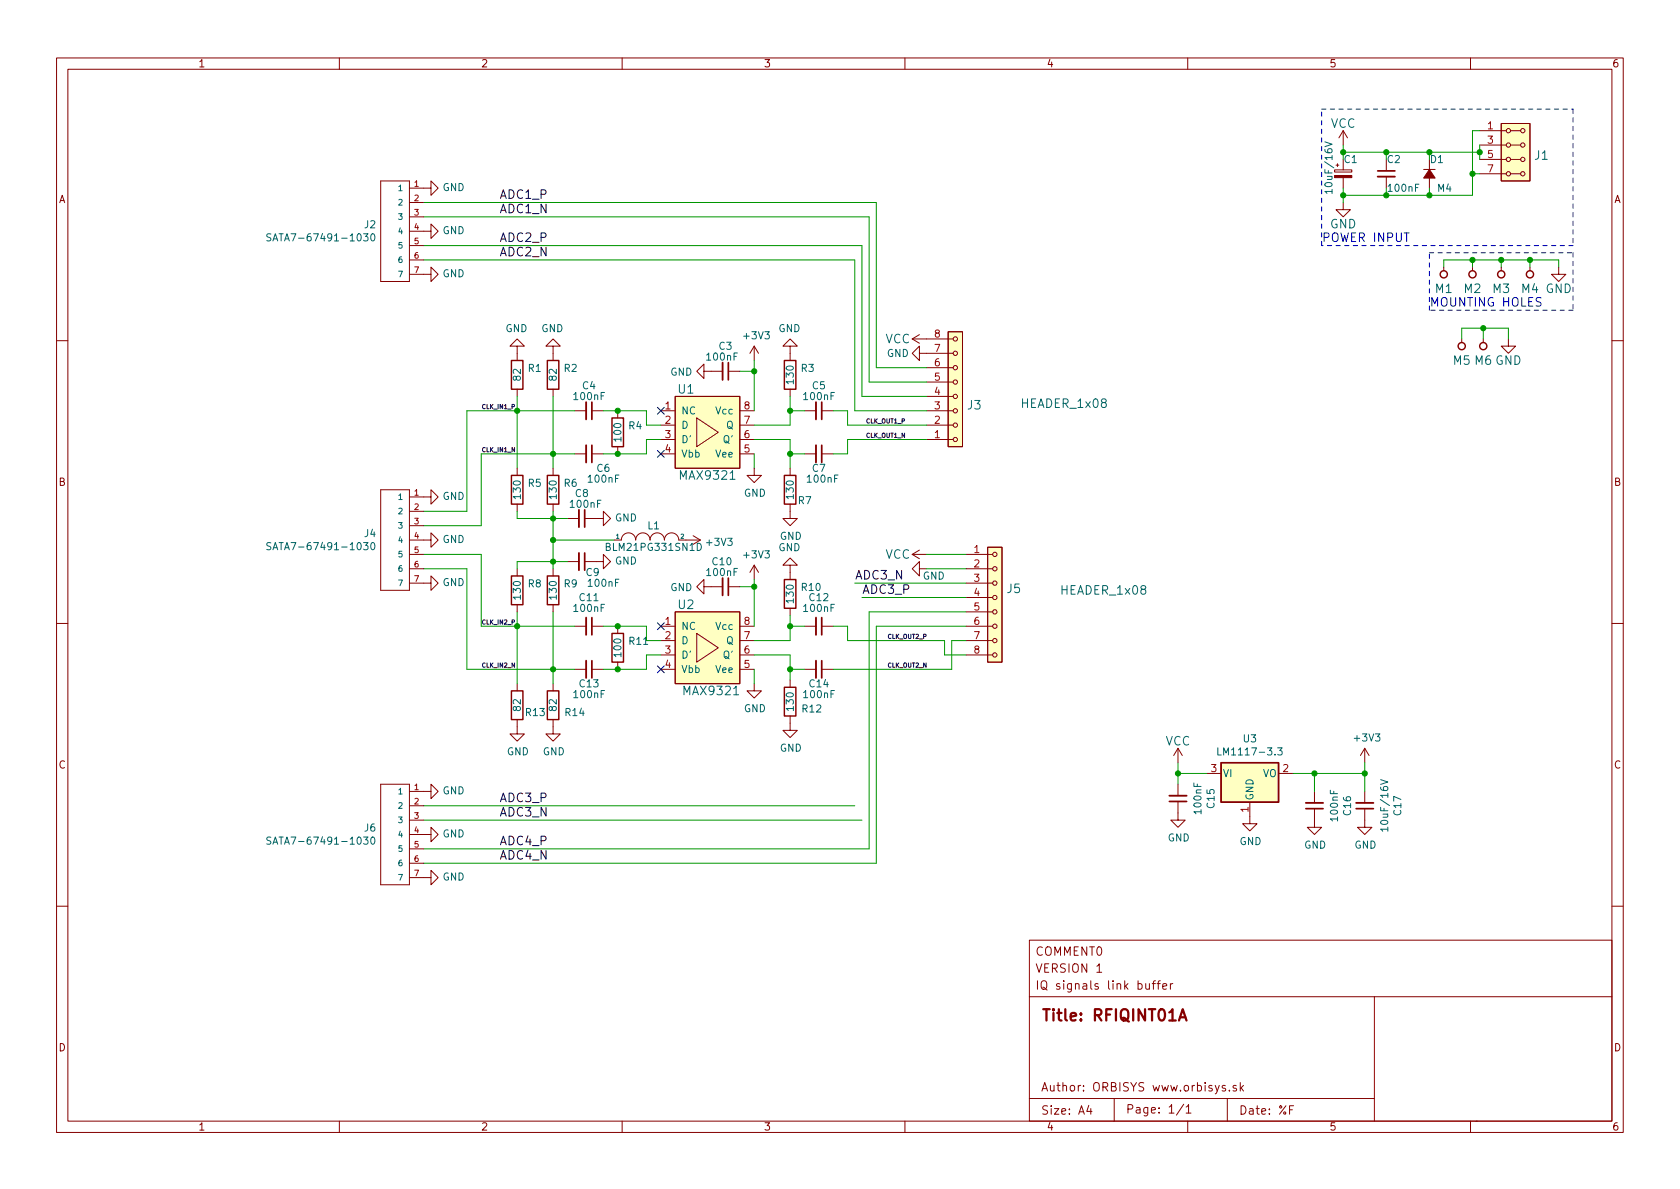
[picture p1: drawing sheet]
<svg xmlns="http://www.w3.org/2000/svg" width="297mm" height="210mm" viewBox="0 0 297 210" stroke-linecap="round" stroke-linejoin="round" font-family="sans-serif">
<g fill="none" stroke="#840000" stroke-width=".18">
<path d="M10 10.2h277v190.1h-277zM12 12.2h273v186.1h-273zM60 10.2v2M110 10.2v2M160 10.2v2M210 10.2v2M260 10.2v2M67.3 32h5.1v17.8h-5.1zM72.4 33.3h3.8v-1.3l1.3 1.3-1.3 1.2v-1.2M72.4 35.8h2.5M72.4 38.3h2.5M236 30h3v.4h-3z"/>
<path d="M236.2 29.2h.5M236.5 29v.5M237.5 35.8v1.3h1.3l-1.3 1.2-1.3-1.2h1.3M237.5 23.1v2.5M237.5 28.2v1.8M237.5 31.4v1.9M237.5 23.1l-.8 1.3M237.5 23.1l.8 1.3M245.1 28.2v1.9M245.1 31.2v2.1M251.7 30h2M252.7 28.2v1.8"/>
<path d="M252.7 31.5v1.8M261.6 30.7h4.7M261.6 28.2h4.7M261.6 25.6h4.7M261.6 23.1h4.7M265.4 21.8h5.1v10.2h-5.1zM267.1 30.7h1.8M267.1 28.2h1.8M267.1 25.6h1.8M267.1 23.1h1.8M72.4 40.9h3.8v-1.3l1.3 1.3-1.3 1.3v-1.3M72.4 48.5h3.8v-1.3l1.3 1.3-1.3 1.3v-1.3"/>
<path d="M72.4 43.4h2.5M72.4 46h2.5M161.3 59.9l1.3 .8M161.3 59.9h7.2M162.6 59.2l-1.3 .7M167.6 58.7h2.6v20.3h-2.6zM255.3 47.2v.7M258.4 59.9v.7M260.3 47.2v.7M262.3 59.9v.7M265.4 47.2v.7M266.7 59.9v1.3h1.3l-1.3 1.3-1.3-1.3h1.3"/>
<path d="M270.5 47.2v.7M275.6 47.2v1.3h1.3l-1.3 1.3-1.3-1.3h1.3M10 60.2h2M91.4 61.2h1.3l-1.3-1.3-1.2 1.3h1.2v2.5M91.4 68.8v1.3M97.8 61.2h1.3l-1.3-1.3-1.3 1.3h1.3v2.5M97.8 68.8v1.3M101.6 72.6h2M104.6 72.6h2.1M109.2 72.6v1.3M109.2 79v1.3M116.8 72.6h2.6"/>
<path d="M116.8 75.2h2.6M116.8 77.7h2.6M119.4 70.1h11.4v12.7h-11.4zM123.2 73.9l3.8 2.5-3.8 2.6zM124.5 65.7v-1.3l-1.3 1.3 1.3 1.2v-1.2h3.3M128.8 65.7h2M130.8 72.6h2.5M130.8 75.2h2.5M130.8 77.7h2.5M133.3 61.2l-.7 1.3M133.3 61.2v2.5M133.3 61.2l.8 1.3"/>
<path d="M139.7 61.2h1.3l-1.3-1.3-1.3 1.3h1.3v2.5M139.7 68.8v1.3M142.2 72.6h2.1M145.3 72.6h2M162.6 62.5v-1.3l-1.3 1.3 1.3 1.2v-1.2h5.9M163.8 72.6h4.7M163.8 75.2h4.7M163.8 77.7h4.7M163.8 65h4.7M163.8 67.6h4.7M163.8 70.1h4.7M285 60.2h2"/>
<path d="M67.3 86.6h5.1v17.8h-5.1zM72.4 87.9h3.8v-1.3l1.3 1.3-1.3 1.2v-1.2M72.4 95.5h3.8v-1.3l1.3 1.3-1.3 1.3v-1.3M72.4 98h2.5M72.4 90.4h2.5M72.4 93h2.5M91.4 82.8v1.3M91.4 89.1v1.3M97.8 82.8v1.3M97.8 89.1v1.3M100.3 91.7h2.1M100.3 99.3h2.1"/>
<path d="M101.6 80.3h2M103.4 91.7h3.3v-1.3l1.2 1.3-1.2 1.3v-1.3M103.4 99.3h3.3v-1.3l1.2 1.3-1.2 1.3v-1.3M104.6 80.3h2.1M109.9 95.5a1.27 1.27 0 0 1 1.2-1.3 1.27 1.27 0 0 1 1.3 1.3 1.27 1.27 0 0 1 1.3-1.3 1.27 1.27 0 0 1 1.2 1.3 1.27 1.27 0 0 1 1.3-1.3 1.27 1.27 0 0 1 1.3 1.3 1.27 1.27 0 0 1 1.2-1.3 1.27 1.27 0 0 1 1.3 1.3M116.8 80.3h2.6M122.6 94.7l1.2 .8M130.8 80.3h2.5M133.3 82.8v1.3h1.3l-1.3 1.2-1.2-1.2h1.2M133.3 99.9v2.6M133.3 99.9l-.7 1.3M133.3 99.9l.8 1.3"/>
<path d="M139.7 89.1v2.6h1.3l-1.3 1.3-1.3-1.3h1.3M139.7 99.9h1.3l-1.3-1.2-1.3 1.2h1.3v2.6M139.7 82.8v1.3M142.2 80.3h2.1M145.3 80.3h2M161.3 98h2.5M161.3 98l1.3 .8M162.6 97.3l-1.3 .7M170.8 98h4.7M174.6 96.8h2.6v20.3h-2.6zM10 110.2h2M72.4 103.1h3.8v-1.3l1.3 1.3-1.3 1.3v-1.3"/>
<path d="M72.4 100.6h2.5M91.4 100.6v1.2M91.4 106.9v1.3M97.8 100.6v1.2M97.8 106.9v1.3M101.6 118.4h2M101.6 110.7h2M104.6 118.4h2.1M104.6 110.7h2.1M109.2 110.7v1.3M109.2 117.1v1.3M116.8 118.4h2.6"/>
<path d="M116.8 115.8h2.6M116.8 113.3h2.6M116.8 110.7h2.6M119.4 108.2h11.4v12.7h-11.4zM123.2 112l3.8 2.5-3.8 2.6zM124.5 103.8v-1.3l-1.3 1.3 1.3 1.2v-1.2h3.3M128.8 103.8h2M130.8 118.4h2.5M130.8 115.8h2.5M130.8 113.3h2.5M130.8 110.7h2.5M139.7 107.6v1.2"/>
<path d="M142.2 118.4h2.1M142.2 110.7h2.1M145.3 118.4h2M145.3 110.7h2M162.6 100.6v-1.3l-1.3 1.3 1.3 1.2v-1.2h1.2M170.8 115.8h4.7M170.8 113.3h4.7M170.8 110.7h4.7M170.8 108.2h4.7M170.8 105.7h4.7M170.8 103.1h4.7M170.8 100.6h4.7"/>
<path d="M285 110.2h2M67.3 138.7h5.1v17.8h-5.1zM72.4 139.9h3.8v-1.2l1.3 1.2-1.3 1.3v-1.3M91.4 127.2v2.6h1.3l-1.3 1.3-1.2-1.3h1.2M91.4 120.9v1.3M97.8 127.2v2.6h1.3l-1.3 1.3-1.3-1.3h1.3M97.8 120.9v1.3M133.3 120.9v1.3h1.3l-1.3 1.2-1.2-1.2h1.2M139.7 126.6v2.6h1.3l-1.3 1.2-1.3-1.2h1.3M139.7 120.3v1.2M208.3 132.3v2.6M208.3 138.7v2"/>
<path d="M208.3 132.3l-.8 1.3M208.3 132.3l.7 1.3M213.4 136.8h2.5M226.1 136.8h2.5M232.4 139.9v2.1M241.3 132.3l-.8 1.3M241.3 132.3v2.6M241.3 139.9v2.1M241.3 132.3l.8 1.3M72.4 155.2h3.8v-1.3l1.3 1.3-1.3 1.3v-1.3M72.4 147.6h3.8v-1.3l1.3 1.3-1.3 1.2v-1.2M72.4 142.5h2.5"/>
<path d="M72.4 145h2.5M72.4 150.1h2.5M72.4 152.6h2.5M208.3 141.7v3.3h1.2l-1.2 1.3-1.3-1.3h1.3M221 141.9v3.8h1.2l-1.2 1.2-1.3-1.2h1.3M232.4 143v3.3h1.3l-1.3 1.3-1.3-1.3h1.3M241.3 143v3.3h1.3l-1.3 1.3-1.3-1.3h1.3M10 160.2h2M182 166.3h103v32h-103zM182 176.3h103M193.9 171.9h.9M202.6 173.9v1h.4l.2-.1"/>
<path d="M203.2 173.9v1M203.7 173.9h.6M204.3 173.4l-.4 .2v1.3M204.6 173.9h.5M205.1 173.4l-.3 .2v1.3M205.6 174.4l.7-.1-.1-.3-.4-.1-.2 .2v.8h.6M206.9 173.9v1M207.4 173.9l-.3 .1-.2 .2M243 176.3v22M285 160.2h2M60 198.3v2M110 198.3v2"/>
<path d="M160 198.3v2M182 194.3h61M192.5 195.5l-.4 1h1M192.9 196v1M197 194.3v4M209.3 195.3l-1.3 1.9M209.7 195.8l.4-.5v1.5M209.7 196.8h.9M210 198.3v2M216.6 192l-.3-.1-.2 .2v.3l.5 .1v.4h-.5M217 194.3v4M217.4 192.8v.1"/>
<path d="M218.6 192l-.4-.1-.2 .2 .1 .3 .5 .1v.4h-.6M219.3 191.4v1.5M219.4 192.4l.5 .5M219.9 191.9l-.6 .6M228 196.2h.5M228.7 195.5h-.7v1.5M260 198.3v2M261 198.3h.1"/>
<circle cx="266.7" cy="23.1" r=".38"/>
<circle cx="266.7" cy="25.6" r=".38"/>
<circle cx="266.7" cy="28.2" r=".38"/>
<circle cx="266.7" cy="30.7" r=".38"/>
<circle cx="269.2" cy="25.6" r=".38"/>
<circle cx="269.2" cy="30.7" r=".38"/>
<circle cx="269.2" cy="28.2" r=".38"/>
<circle cx="269.2" cy="23.1" r=".38"/>
<circle cx="168.9" cy="59.9" r=".38"/>
<circle cx="168.9" cy="72.6" r=".38"/>
<circle cx="168.9" cy="77.7" r=".38"/>
<circle cx="168.9" cy="67.6" r=".38"/>
<circle cx="168.9" cy="62.5" r=".38"/>
<circle cx="168.9" cy="65" r=".38"/>
<circle cx="168.9" cy="70.1" r=".38"/>
<circle cx="168.9" cy="75.2" r=".38"/>
<circle cx="175.9" cy="98" r=".38"/>
<circle cx="175.9" cy="108.2" r=".38"/>
<circle cx="175.9" cy="115.8" r=".38"/>
<circle cx="175.9" cy="113.3" r=".38"/>
<circle cx="175.9" cy="110.7" r=".38"/>
<circle cx="175.9" cy="100.6" r=".38"/>
<circle cx="175.9" cy="105.7" r=".38"/>
<circle cx="175.9" cy="103.1" r=".38"/>
</g>
<path d="M208.6 179.9h1M208.5 180.5l.6-2 .7 2" fill="none" stroke="#840000" stroke-width=".4"/>
<g fill="none" stroke="#840000" stroke-width=".25">
<path d="M90.4 63.7h2.1v5.1h-2.1zM96.8 63.7h2v5.1h-2zM108.2 73.9h2v5.1h-2zM138.7 63.7h2v5.1h-2zM90.4 84.1h2.1v5h-2.1zM96.8 84.1h2v5h-2zM138.7 84.1h2v5h-2zM90.4 101.8h2.1v5.1h-2.1zM96.8 101.8h2v5.1h-2zM108.2 112h2v5.1h-2zM138.7 102.5h2v5.1h-2zM90.4 122.2h2.1v5h-2.1z"/>
<path d="M96.8 122.2h2v5h-2zM138.7 121.5h2v5.1h-2zM215.9 134.9h10.2v7h-10.2z"/>
<circle cx="255.3" cy="48.5" r=".63"/>
<circle cx="260.3" cy="48.5" r=".63"/>
<circle cx="265.4" cy="48.5" r=".63"/>
<circle cx="270.5" cy="48.5" r=".63"/>
<circle cx="258.4" cy="61.2" r=".63"/>
<circle cx="262.3" cy="61.2" r=".63"/>
</g>
<g fill="none" stroke="#006464" stroke-width=".18">
<path d="M234.3 25.1l1.2 .4-1.2 .4M235.5 33.9h-1.2l.3 .3M235.5 33.5v.7M47.9 41.4l-.5-.1-.2 .3 .1 .3 .5 .2v.4l-.1 .1-.5-.1M48.3 42.6l.4-1.3 .4 1.3M64.3 41.3h.8l-.5 .5 .4 .1v.6l-.2 .1-.5-.1M65.7 41.5l.2-.2a.68 .68 0 0 1 .4 .7 .68 .68 0 0 1-.4 .6l-.2-.1-.1-.4zM47.9 96l-.5-.1-.2 .3 .1 .3 .5 .2v.4l-.1 .1h-.5M48.3 97.2l.4-1.3 .4 1.3M64.3 95.9h.8l-.5 .5 .4 .2v.5l-.2 .1-.5-.1M65.7 96.1l.2-.2a.68 .68 0 0 1 .4 .7 .68 .68 0 0 1-.4 .6l-.2-.1-.1-.4zM123.3 96.1a.64 .64 0 0 1 .7 .6 .64 .64 0 0 1-.7 .6z"/>
<path d="M215.3 132.2v1.3h.6M225.9 132.2h.8l-.4 .5 .3 .1v.6l-.1 .1-.6-.1M244.1 137.9l1.3 .4-1.3 .4M47.9 148.1l-.5-.1-.2 .3 .1 .3 .5 .2v.4l-.1 .1-.5-.1M48.3 149.3l.4-1.3 .4 1.3M64.3 148h.8l-.5 .5 .4 .1v.6l-.2 .1-.5-.1M65.7 148.1l.2-.1a.68 .68 0 0 1 .4 .7 .68 .68 0 0 1-.4 .6l-.2-.1-.1-.4zM245.4 146.6h-1.3l.4 .4M245.4 146.3v.7"/>
</g>
<g fill="none" stroke="#840000" stroke-width=".33">
<path d="M243.6 31.2h3M103.6 71.1v3.1M103.6 78.7v3.1M127.8 64.1v3.1M144.3 71.1v3.1M144.3 78.7v3.1M102.4 90.2v3M102.4 97.8v3M103.6 109.2v3.1M103.6 116.8v3.1M127.8 102.2v3.1M144.3 109.2v3.1"/>
<path d="M144.3 116.8v3.1M206.8 140.7h3M230.9 142h3M239.8 142h3"/>
</g>
<g fill="none" stroke="#840000" stroke-width=".3">
<path d="M243.6 30.2h3M104.6 71.1v3.1M104.6 78.7v3.1M128.8 64.1v3.1M145.3 71.1v3.1M145.3 78.7v3.1M103.4 90.2v3M103.4 97.8v3M104.6 109.2v3.1M104.6 116.8v3.1M128.8 102.2v3.1M145.3 109.2v3.1"/>
<path d="M145.3 116.8v3.1M206.8 141.7h3M230.9 143h3M239.8 143h3"/>
</g>
<g fill="#ffffc2" stroke="#ffffc2" stroke-width=".18">
<path d="M119.4 70.1h11.4v12.7h-11.4z"/>
<path d="M174.6 96.8h2.6v20.3h-2.6z"/>
<path d="M167.6 58.7h2.6v20.3h-2.6z"/>
<path d="M265.4 21.8h5.1v10.2h-5.1z"/>
<path d="M215.9 134.9h10.2v7h-10.2z"/>
<path d="M119.4 108.2h11.4v12.7h-11.4z"/>
</g>
<g fill="#840000" stroke="#840000" stroke-width=".18">
<path d="M236 31h3v.4h-3z"/>
<path d="M252.7 30l1 1.5h-2z"/>
</g>
<path d="M233.7 19.3h44.4M278.1 19.3v24.1M233.7 43.4v-24.1M252.7 44.7h25.4M252.7 54.9v-10.2M278.1 54.9h-25.4M278.1 44.7v10.2M278.1 43.4h-44.4" fill="none" stroke="#0000c2" stroke-width=".18" stroke-dasharray=".8 .8"/>
<g fill="none" stroke="#009600" stroke-width=".18">
<path d="M74.9 38.3h78.8v29.3h10.1M74.9 35.8h80v29.2h8.9M237.5 25.6v1.3h24.1M237.5 33.3v2.5M245.1 33.3v1.2M252.7 26.9v1.3M252.7 33.3v1.2M260.3 30.7h1.3M261.6 23.1h-1.3v11.4h-22.8M261.6 25.6v2.6M74.9 46h76.2v26.6h12.7M74.9 43.4h77.5v26.7h11.4"/>
<path d="M255.3 47.2v-1.2h20.3v1.2M258.4 59.9v-1.9h8.3v1.9M260.3 46v1.2M262.3 58v1.9M265.4 46v1.2M270.5 46v1.2M91.4 70.1v12.7M97.8 70.1v12.7M101.6 72.6h-19.1v17.8h-7.6M106.7 72.6h7.6v2.6h2.5M116.8 77.7h-2.5v2.6h-7.6M130.8 65.7h2.5"/>
<path d="M133.3 63.7v8.9M133.3 77.7h6.4v5.1M139.7 72.6h2.5M139.7 70.1v5.1h-6.4M147.3 72.6h2.6v2.6h13.9M163.8 77.7h-13.9v2.6h-2.6M74.9 98h10.2v12.7h16.5M91.4 90.4v1.3h8.9M97.8 90.4v10.2M97.8 95.5h10.8M100.3 99.3h-8.9v1.3M101.6 80.3h-16.5v12.7h-10.2"/>
<path d="M133.3 80.3v2.5M139.7 80.3h2.5M163.8 98h7M74.9 100.6h7.6v17.8h19.1M91.4 108.2v12.7M97.8 108.2v12.7M106.7 110.7h7.6v2.6h2.5M116.8 115.8h-2.5v2.6h-7.6M130.8 103.8h2.5M133.3 115.8h6.4v4.5M133.3 102.5v8.2M133.3 118.4v2.5"/>
<path d="M139.7 110.7h2.5M139.7 118.4h2.5M139.7 108.8v4.5h-6.4M147.3 110.7h2.6v2.6h17.1v2.5h3.8M151.1 103.1h19.7M152.4 105.7h18.4M163.8 100.6h7M170.8 113.3h-2.5v5.1h-21M170.8 110.7h-15.9v41.9h-80M170.8 108.2h-17.1v41.9h-78.8M208.3 134.9v3.8M208.3 136.8h5.1"/>
<path d="M228.6 136.8h12.7M232.4 136.8v3.1M241.3 134.9v5M74.9 142.5h76.2M74.9 145h77.5"/>
</g>
<path d="M116.2 72l1.2 1.2M116.2 79.6l1.2 1.3M117.4 72l-1.2 1.2M117.4 79.6l-1.2 1.3M116.2 117.7l1.2 1.3M116.2 110.1l1.2 1.2M117.4 117.7l-1.2 1.3M117.4 110.1l-1.2 1.2" fill="none" stroke="#000084" stroke-width=".18"/>
<g fill="#009600" stroke="#009600" stroke-width=".18">
<circle cx="91.4" cy="110.7" r=".46"/>
<circle cx="97.8" cy="99.3" r=".46"/>
<circle cx="139.7" cy="110.7" r=".46"/>
<circle cx="133.3" cy="103.8" r=".46"/>
<circle cx="139.7" cy="80.3" r=".46"/>
<circle cx="97.8" cy="80.3" r=".46"/>
<circle cx="97.8" cy="91.7" r=".46"/>
<circle cx="97.8" cy="95.5" r=".46"/>
<circle cx="91.4" cy="72.6" r=".46"/>
<circle cx="109.2" cy="80.3" r=".46"/>
<circle cx="109.2" cy="72.6" r=".46"/>
<circle cx="109.2" cy="118.4" r=".46"/>
<circle cx="109.2" cy="110.7" r=".46"/>
<circle cx="97.8" cy="118.4" r=".46"/>
<circle cx="260.3" cy="30.7" r=".46"/>
<circle cx="252.7" cy="34.5" r=".46"/>
<circle cx="262.3" cy="58" r=".46"/>
<circle cx="260.3" cy="46" r=".46"/>
<circle cx="241.3" cy="136.8" r=".46"/>
<circle cx="232.4" cy="136.8" r=".46"/>
<circle cx="208.3" cy="136.8" r=".46"/>
<circle cx="270.5" cy="46" r=".46"/>
<circle cx="265.4" cy="46" r=".46"/>
<circle cx="237.5" cy="26.9" r=".46"/>
<circle cx="261.6" cy="26.9" r=".46"/>
<circle cx="245.1" cy="34.5" r=".46"/>
<circle cx="237.5" cy="34.5" r=".46"/>
<circle cx="245.1" cy="26.9" r=".46"/>
<circle cx="252.7" cy="26.9" r=".46"/>
<circle cx="133.3" cy="65.7" r=".46"/>
<circle cx="139.7" cy="72.6" r=".46"/>
<circle cx="139.7" cy="118.4" r=".46"/>
</g>
<text font-size="2.8" fill="#840000" x="184" y="180.6">Title: RFIQINT01A</text>
<g font-size="2.1" fill="#006464">
<text x="235.2" y="22.6">VCC</text>
<text x="271.4" y="28.3">J1</text>
<text x="235.1" y="40.4">GND</text>
<text x="253.8" y="51.8">M1</text>
<text x="258.9" y="51.8">M2</text>
<text x="264" y="51.8">M3</text>
<text x="269" y="51.8">M4 GND</text>
<text x="156.5" y="60.7">VCC</text>
<text x="257" y="64.5">M5 M6 GND</text>
<text x="119.9" y="69.6">U1</text>
<text x="171.1" y="72.4">J3</text>
<text x="180.7" y="72.1">HEADER_1x08</text>
<text x="120.4" y="84.8">MAX9321</text>
<text x="156.5" y="98.8">VCC</text>
<text x="119.9" y="107.7">U2</text>
<text x="178.1" y="104.9">J5</text>
<text x="187.7" y="105.2">HEADER_1x08</text>
<text x="121" y="122.9">MAX9321</text>
<text x="206" y="131.8">VCC</text>
</g>
<g font-size="2.1" fill="#0f0f0f">
<text x="88.3" y="35.2">ADC1_P</text>
<text x="88.3" y="37.7">ADC1_N</text>
<text x="88.3" y="45.3">ADC2_N</text>
<text x="88.3" y="42.8">ADC2_P</text>
<text x="151.1" y="102.5">ADC3_N</text>
<text x="152.4" y="105">ADC3_P</text>
<text x="88.3" y="141.8">ADC3_P</text>
<text x="88.3" y="144.4">ADC3_N</text>
<text x="88.3" y="149.5">ADC4_P</text>
<text x="88.3" y="152">ADC4_N</text>
</g>
<g font-size="2.1" fill="#0000c2">
<text x="233.7" y="42.8">POWER INPUT</text>
<text x="252.7" y="54.2">MOUNTING HOLES</text>
</g>
<g font-size="2.1" fill="#840000">
<text x="183" y="169">COMMENT0</text>
<text x="183" y="172">VERSION 1</text>
<text x="183" y="175">IQ signals link buffer</text>
<text x="184" y="193">Author: ORBISYS www.orbisys.sk</text>
<text x="184" y="197.1">Size: A4</text>
<text x="199" y="196.9">Page: 1/1</text>
<text x="219" y="197.1">Date: %F</text>
</g>
<g font-size="1.8" fill="#840000">
<text x="35" y="11.9">1</text>
<text x="85" y="11.9">2</text>
<text x="135" y="11.9">3</text>
<text x="185" y="11.9">4</text>
<text x="235" y="11.9">5</text>
<text x="285" y="11.9">6</text>
<text x="10.3" y="35.9">A</text>
<text x="285.3" y="35.9">A</text>
<text x="10.3" y="85.9">B</text>
<text x="285.3" y="85.9">B</text>
<text x="107.6" y="97.4">BLM21PG331SN1D</text>
<text x="10.3" y="135.9">C</text>
<text x="285.3" y="135.9">C</text>
<text x="10.3" y="185.9">D</text>
<text x="285.3" y="185.9">D</text>
<text x="35" y="199.9">1</text>
<text x="85" y="199.9">2</text>
<text x="135" y="199.9">3</text>
<text x="185" y="199.9">4</text>
<text x="235" y="199.9">5</text>
<text x="285" y="199.9">6</text>
</g>
<g font-size="1.8" fill="#a90000">
<text x="263" y="22.9">1</text>
<text x="263" y="25.4">3</text>
<text x="263" y="27.9">5</text>
<text x="263" y="30.5">7</text>
<text x="165.2" y="59.7">8</text>
<text x="165.2" y="64.8">6</text>
<text x="165.2" y="62.2">7</text>
<text x="165.2" y="69.8">4</text>
<text x="165.2" y="67.3">5</text>
<text x="117.6" y="72.4">1</text>
<text x="117.6" y="74.9">2</text>
<text x="117.6" y="77.5">3</text>
<text x="131.6" y="77.5">6</text>
<text x="131.6" y="74.9">7</text>
<text x="131.6" y="72.4">8</text>
<text x="165.2" y="77.5">1</text>
<text x="165.2" y="74.9">2</text>
<text x="165.2" y="72.4">3</text>
<text x="117.6" y="80">4</text>
<text x="131.6" y="80">5</text>
<text x="172.2" y="97.8">1</text>
<text x="172.2" y="100.3">2</text>
<text x="172.2" y="102.9">3</text>
<text x="172.2" y="105.4">4</text>
<text x="172.2" y="107.9">5</text>
<text x="117.6" y="110.5">1</text>
<text x="117.6" y="113">2</text>
<text x="131.6" y="113">7</text>
<text x="131.6" y="110.5">8</text>
<text x="172.2" y="110.5">6</text>
<text x="172.2" y="113">7</text>
<text x="117.6" y="115.6">3</text>
<text x="117.6" y="118.1">4</text>
<text x="131.6" y="118.1">5</text>
<text x="131.6" y="115.6">6</text>
<text x="172.2" y="115.6">8</text>
<text x="214.1" y="136.5">3</text>
<text x="226.8" y="136.5">2</text>
<text x="220.7" y="143.6" transform="rotate(-90 220.7 143.6)">1</text>
</g>
<g font-size="1.8" fill="#009600">
<text x="237.7" y="28.8">C1</text>
<text x="245.3" y="28.8">C2</text>
</g>
<g font-size="1.8" fill="#006464">
<text x="252.9" y="28.8">D1</text>
<text x="78.2" y="33.8">GND</text>
<text x="235.6" y="33.6" transform="rotate(-90 235.6 33.6)">10uF/16V</text>
<text x="245.6" y="33.9">100nF</text>
<text x="254.2" y="33.9">M4</text>
<text x="64.4" y="40.4">J2</text>
<text x="78.2" y="41.4">GND</text>
<text x="48.8" y="42.7">SATA7-67491-1030</text>
<text x="78.2" y="49">GND</text>
<text x="89.3" y="58.7">GND</text>
<text x="95.7" y="58.7">GND</text>
<text x="131.6" y="60">+3V3</text>
<text x="137.6" y="58.7">GND</text>
<text x="93.4" y="65.8">R1</text>
<text x="99.8" y="65.8">R2</text>
<text x="125.1" y="63.7">100nF</text>
<text x="127.1" y="61.8">C3</text>
<text x="141.7" y="65.8">R3</text>
<text x="156.8" y="63.1">GND</text>
<text x="92.1" y="67.3" transform="rotate(-90 92.1 67.3)">82</text>
<text x="98.4" y="67.3" transform="rotate(-90 98.4 67.3)">82</text>
<text x="101.6" y="70.7">100nF</text>
<text x="103" y="68.8">C4</text>
<text x="118.5" y="66.4">GND</text>
<text x="140.3" y="67.8" transform="rotate(-90 140.3 67.8)">130</text>
<text x="142.2" y="70.7">100nF</text>
<text x="143.6" y="68.8">C5</text>
<text x="109.9" y="77.9" transform="rotate(-90 109.9 77.9)">100</text>
<text x="111.2" y="75.9">R4</text>
<text x="120.4" y="73.3">NC</text>
<text x="120.4" y="75.8">D</text>
<text x="126.6" y="73.3">Vcc</text>
<text x="128.4" y="75.8">Q</text>
<text x="105.5" y="83.4">C6</text>
<text x="120.4" y="78.4">D'</text>
<text x="120.4" y="80.9">Vbb</text>
<text x="126.6" y="80.9">Vee</text>
<text x="128" y="78.4">Q'</text>
<text x="143.6" y="83.4">C7</text>
<text x="78.2" y="88.4">GND</text>
<text x="92.1" y="88.1" transform="rotate(-90 92.1 88.1)">130</text>
<text x="93.4" y="86.1">R5</text>
<text x="98.4" y="88.1" transform="rotate(-90 98.4 88.1)">130</text>
<text x="99.8" y="86.1">R6</text>
<text x="100.9" y="89.8">100nF</text>
<text x="101.7" y="87.9">C8</text>
<text x="104.1" y="85.3">100nF</text>
<text x="131.5" y="87.8">GND</text>
<text x="140.3" y="88.1" transform="rotate(-90 140.3 88.1)">130</text>
<text x="141.2" y="89.1">R7</text>
<text x="142.9" y="85.3">100nF</text>
<text x="64.4" y="95">J4</text>
<text x="108.7" y="92.2">GND</text>
<text x="114.5" y="93.6">L1</text>
<text x="137.9" y="95.4">GND</text>
<text x="48.8" y="97.3">SATA7-67491-1030</text>
<text x="78.2" y="96">GND</text>
<text x="103.6" y="101.8">C9</text>
<text x="108.7" y="99.8">GND</text>
<text x="125.1" y="96.5">+3V3</text>
<text x="125.1" y="101.8">100nF</text>
<text x="126" y="99.9">C10</text>
<text x="131.6" y="98.7">+3V3</text>
<text x="137.6" y="97.5">GND</text>
<text x="78.2" y="103.6">GND</text>
<text x="92.1" y="105.9" transform="rotate(-90 92.1 105.9)">130</text>
<text x="93.4" y="103.9">R8</text>
<text x="98.4" y="105.9" transform="rotate(-90 98.4 105.9)">130</text>
<text x="99.8" y="103.9">R9</text>
<text x="102.5" y="106.3">C11</text>
<text x="104.1" y="103.8">100nF</text>
<text x="118.5" y="104.5">GND</text>
<text x="140.3" y="106.5" transform="rotate(-90 140.3 106.5)">130</text>
<text x="141.8" y="104.5">R10</text>
<text x="143.2" y="106.3">C12</text>
<text x="163.1" y="102.5">GND</text>
<text x="101.6" y="108.2">100nF</text>
<text x="120.4" y="111.4">NC</text>
<text x="120.4" y="113.9">D</text>
<text x="126.6" y="111.4">Vcc</text>
<text x="128.4" y="113.9">Q</text>
<text x="142.2" y="108.2">100nF</text>
<text x="109.9" y="116" transform="rotate(-90 109.9 116)">100</text>
<text x="111.3" y="114">R11</text>
<text x="120.4" y="116.5">D'</text>
<text x="120.4" y="119">Vbb</text>
<text x="126.6" y="119">Vee</text>
<text x="128" y="116.5">Q'</text>
<text x="92.1" y="125.7" transform="rotate(-90 92.1 125.7)">82</text>
<text x="98.4" y="125.7" transform="rotate(-90 98.4 125.7)">82</text>
<text x="101.6" y="123.4">100nF</text>
<text x="102.5" y="121.5">C13</text>
<text x="131.5" y="125.9">GND</text>
<text x="140.3" y="125.6" transform="rotate(-90 140.3 125.6)">130</text>
<text x="141.9" y="126">R12</text>
<text x="142.2" y="123.4">100nF</text>
<text x="143.2" y="121.5">C14</text>
<text x="93" y="126.6">R13</text>
<text x="100" y="126.6">R14</text>
<text x="219.8" y="131.3">U3</text>
<text x="239.6" y="131.1">+3V3</text>
<text x="89.6" y="133.5">GND</text>
<text x="96" y="133.5">GND</text>
<text x="137.9" y="132.9">GND</text>
<text x="216.2" y="137.4">VI</text>
<text x="216.2" y="133.6">LM1117-3.3</text>
<text x="223.3" y="137.4">VO</text>
<text x="78.2" y="140.5">GND</text>
<text x="212.4" y="143.8" transform="rotate(-90 212.4 143.8)">100nF</text>
<text x="214.7" y="142.8" transform="rotate(-90 214.7 142.8)">C15</text>
<text x="221.6" y="141.6" transform="rotate(-90 221.6 141.6)">GND</text>
<text x="48.8" y="149.3">SATA7-67491-1030</text>
<text x="64.4" y="147">J6</text>
<text x="78.2" y="148.1">GND</text>
<text x="206.4" y="148.8">GND</text>
<text x="219.1" y="149.4">GND</text>
<text x="236.6" y="145" transform="rotate(-90 236.6 145)">100nF</text>
<text x="238.9" y="144.1" transform="rotate(-90 238.9 144.1)">C16</text>
<text x="245.4" y="146.4" transform="rotate(-90 245.4 146.4)">10uF/16V</text>
<text x="247.8" y="144.1" transform="rotate(-90 247.8 144.1)">C17</text>
<text x="78.2" y="155.7">GND</text>
<text x="230.6" y="150.1">GND</text>
<text x="239.5" y="150.1">GND</text>
</g>
<g font-size="1.4" fill="#006464">
<text x="70.6" y="33.8">1</text>
<text x="70.6" y="36.3">2</text>
<text x="70.6" y="38.9">3</text>
<text x="70.6" y="41.4">4</text>
<text x="70.6" y="43.9">5</text>
<text x="70.6" y="46.5">6</text>
<text x="70.6" y="49">7</text>
<text x="70.6" y="88.4">1</text>
<text x="70.6" y="90.9">2</text>
<text x="70.6" y="93.5">3</text>
<text x="70.6" y="96">4</text>
<text x="70.6" y="98.5">5</text>
<text x="70.6" y="101.1">6</text>
<text x="70.6" y="103.6">7</text>
<text x="70.6" y="140.5">1</text>
<text x="70.6" y="143">2</text>
<text x="70.6" y="145.5">3</text>
<text x="70.6" y="148.1">4</text>
<text x="70.6" y="150.6">5</text>
<text x="70.6" y="153.2">6</text>
<text x="70.6" y="155.7">7</text>
</g>
<g font-size="1.4" fill="#a90000">
<text x="73.3" y="33">1</text>
<text x="73.3" y="35.6">2</text>
<text x="73.3" y="38.1">3</text>
<text x="73.3" y="40.6">4</text>
<text x="73.3" y="43.2">5</text>
<text x="73.3" y="45.7">6</text>
<text x="73.3" y="48.3">7</text>
<text x="73.3" y="87.6">1</text>
<text x="73.3" y="90.2">2</text>
<text x="73.3" y="92.7">3</text>
<text x="73.3" y="95.2">4</text>
<text x="73.3" y="97.8">5</text>
<text x="73.3" y="100.3">6</text>
<text x="73.3" y="102.9">7</text>
<text x="73.3" y="139.7">1</text>
<text x="73.3" y="142.2">2</text>
<text x="73.3" y="144.8">3</text>
<text x="73.3" y="147.3">4</text>
<text x="73.3" y="149.9">5</text>
<text x="73.3" y="152.4">6</text>
<text x="73.3" y="154.9">7</text>
</g>
<g font-size="1.1" fill="#0f0f0f">
<text x="85.1" y="72.3">CLK_IN1_P</text>
<text x="153" y="77.4">CLK_OUT1_N</text>
<text x="153" y="74.9">CLK_OUT1_P</text>
<text x="85.1" y="79.9">CLK_IN1_N</text>
<text x="85.1" y="110.4">CLK_IN2_P</text>
<text x="156.8" y="113">CLK_OUT2_P</text>
<text x="85.1" y="118">CLK_IN2_N</text>
<text x="156.8" y="118">CLK_OUT2_N</text>
</g>
<g font-size="1.1" fill="#006464">
<text x="108.9" y="95.2">1</text>
<text x="120.4" y="95.2">2</text>
</g>
</svg>
